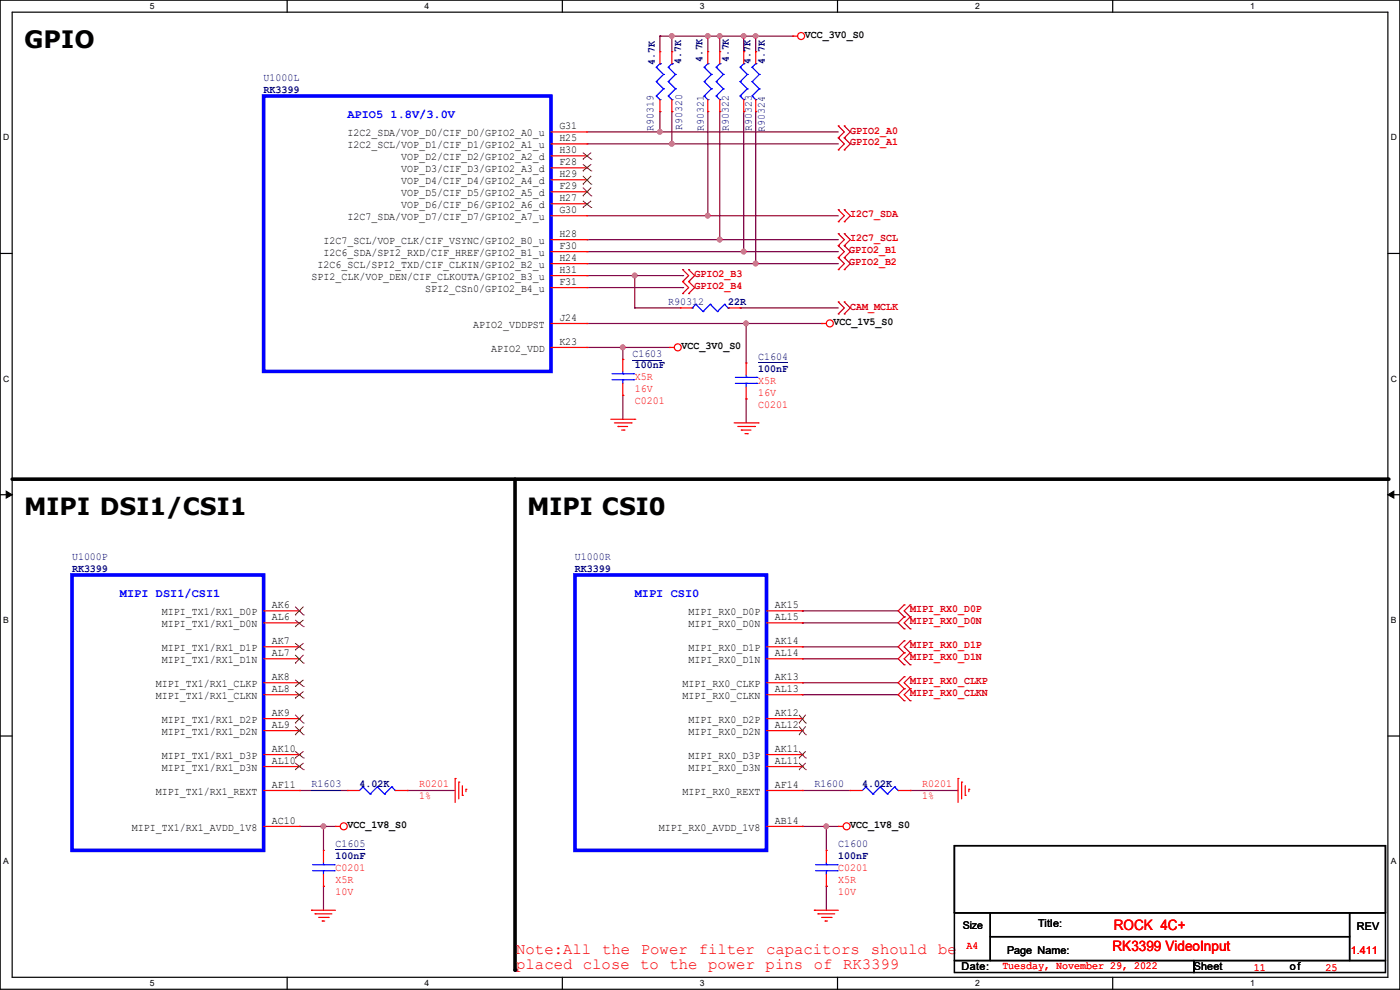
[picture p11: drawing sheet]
<svg xmlns="http://www.w3.org/2000/svg" width="297mm" height="210mm" viewBox="0 0 297 210" stroke-linecap="round" stroke-linejoin="round" font-family="sans-serif">
<path d="M0 0h297v209.8h-297zM2.6 2.6h291.8v204.7h-291.8z" fill="none" stroke="#000" stroke-width=".25"/>
<g fill="#fff">
<path d="M31.7 .3h1v2h-1z"/>
<path d="M31.7 207.6h1v2h-1z"/>
</g>
<path d="M60.9 0v2.6M60.9 207.3v2.5" fill="none" stroke="#000" stroke-width=".25"/>
<g fill="#fff">
<path d="M90.1 .3h1v2h-1z"/>
<path d="M90.1 207.6h1v2h-1z"/>
</g>
<path d="M119.3 0v2.6M119.3 207.3v2.5" fill="none" stroke="#000" stroke-width=".25"/>
<g fill="#fff">
<path d="M148.5 .3h.9v2h-.9z"/>
<path d="M148.5 207.6h.9v2h-.9z"/>
</g>
<path d="M177.7 0v2.6M177.7 207.3v2.5" fill="none" stroke="#000" stroke-width=".25"/>
<g fill="#fff">
<path d="M206.8 .3h1v2h-1z"/>
<path d="M206.8 207.6h1v2h-1z"/>
</g>
<path d="M236.1 0v2.6M236.1 207.3v2.5" fill="none" stroke="#000" stroke-width=".25"/>
<g fill="#fff">
<path d="M265.2 .3h1v2h-1z"/>
<path d="M265.2 207.6h1v2h-1z"/>
<path d="M.7 28.2h1.2v1.9h-1.2z"/>
<path d="M295.1 28.2h1.2v1.9h-1.2z"/>
<path d="M.7 79.3h1.2v2h-1.2z"/>
<path d="M295.1 79.3h1.2v2h-1.2z"/>
</g>
<path d="M0 53.8h2.6M294.4 53.8h2.6" fill="none" stroke="#000" stroke-width=".25"/>
<g fill="#fff">
<path d="M.7 130.5h1.2v2h-1.2z"/>
<path d="M295.1 130.5h1.1v2h-1.1z"/>
</g>
<path d="M0 104.9h2.6M294.4 104.9h2.6" fill="none" stroke="#000" stroke-width=".25"/>
<path d="M1.3 104.2l1.3 .7-1.3 .8zM294.4 104.9l1.3-.7v1.5z" fill="#000" stroke="#000" stroke-width=".21"/>
<g fill="#fff">
<path d="M.7 181.7h1.2v2h-1.2z"/>
<path d="M295.1 181.7h1.1v2h-1.1z"/>
</g>
<path d="M0 156.1h2.6M294.4 156.1h2.6M202.5 179.4h91.4v14.2h-91.4zM202.5 193.6h7.6v10.2h-7.6zM210.1 193.6h76.2v5.1h-76.2zM210.1 198.7h76.2v5.1h-76.2zM286.3 193.6h7.6v10.2h-7.6zM202.5 203.8h50.8v2.5h-50.8zM253.3 203.8h40.6v2.5h-40.6z" fill="none" stroke="#000" stroke-width=".25"/>
<path d="M2.6 101.6h291.8M109.3 101.6v104.2" fill="none" stroke="#000" stroke-width=".76"/>
<g fill="#000">
<circle cx="294.4" cy="101.6" r=".38"/>
<circle cx="109.3" cy="205.8" r=".38"/>
</g>
<g fill="none" stroke="#800040" stroke-width=".25">
<path d="M140 7.7h.1M140 7.7v3.3M140 7.7h28.2M142.5 7.7h.1M142.5 7.7v3.3M150.2 7.7h.1M150.2 7.7v3.3M152.7 7.7h.1M152.7 7.7v3.3M157.8 7.7h.1M157.8 7.7v3.3M160.3 7.7h.1"/>
<path d="M160.3 7.7v3.3M124.5 28h53.3M124.5 30.5h53.3M140 28h.1M140 23.7h.1M140 23.7v4.3M142.5 23.7h.1M142.5 30.5h.1M142.5 23.7v6.8M150.2 23.7h.1M150.2 23.7v22.1M152.7 23.7h.1"/>
<path d="M152.7 23.7v27.1M157.8 23.7h.1M157.8 23.7v29.7M160.3 23.7h.1M160.3 23.7v32.2M124.5 58.5h20.3M124.5 45.8h53.3M124.5 50.8h53.3M124.5 53.4h53.3M124.5 55.9h53.3M134.7 58.5h.1M134.7 58.5v6.8"/>
<path d="M144.8 58.5h.1M150.2 45.8h.1M152.7 50.8h.1M157.8 53.4h.1M160.3 55.9h.1M124.5 68.6h49.8M124.5 73.7h17.5M124.5 61h20.3M132.1 73.7h.1M132.1 76.2h.1M132.1 73.7v2.5M134.7 65.3h.1"/>
<path d="M134.7 65.3h9.6M144.8 61h.1M157 65.3h.1M157 65.3h20.8M158.3 68.6h.1M158.3 68.6v8.4M132.1 83.9h.1M132.1 83.9v5M158.3 84.6h.1M158.3 84.6v5.1M170.2 129.6h.1M170.2 132.1h.1"/>
<path d="M170.2 137.2h.1M170.2 139.7h.1M170.2 129.6h20.3M170.2 132.1h20.3M170.2 137.2h20.3M170.2 139.7h20.3M170.2 144.8h.1M170.2 147.4h.1M170.2 144.8h20.3M170.2 147.4h20.3M63.5 167.7h.1M63.5 175.3h.1"/>
<path d="M63.5 175.3h7.7M63.5 167.7h10.2M68.6 175.3h.1M68.6 175.3v5.1M86.4 167.7h.1M86.4 167.7h10.2M170.2 175.3h.1M170.2 167.7h.1M170.2 175.3h7.6M170.2 167.7h10.2M175.3 175.3h.1M175.3 175.3v5.1"/>
<path d="M193.1 167.7h.1M193.1 167.7h10.1M68.6 188h.1M68.6 188v5.1M175.3 188h.1M175.3 188v5.1"/>
</g>
<g fill="#f0f" stroke="#f0f" stroke-width=".25">
<circle cx="175.3" cy="175.3" r=".49"/>
<circle cx="158.3" cy="68.6" r=".49"/>
<circle cx="68.6" cy="175.3" r=".49"/>
<circle cx="134.6" cy="58.4" r=".49"/>
<circle cx="140" cy="28" r=".49"/>
<circle cx="142.5" cy="30.5" r=".49"/>
<circle cx="150.1" cy="45.7" r=".49"/>
<circle cx="152.7" cy="7.6" r=".49"/>
<circle cx="150.1" cy="7.6" r=".49"/>
<circle cx="157.8" cy="7.6" r=".49"/>
<circle cx="160.3" cy="7.6" r=".49"/>
<circle cx="160.3" cy="55.9" r=".49"/>
<circle cx="157.8" cy="53.4" r=".49"/>
<circle cx="152.7" cy="50.8" r=".49"/>
<circle cx="132.1" cy="73.7" r=".49"/>
<circle cx="142.5" cy="7.6" r=".49"/>
</g>
<g fill="none" stroke="#f00" stroke-width=".25">
<path d="M140 11h.1M140 11v2.5M142.5 11h.1M142.5 11v2.5M150.2 11h.1M150.2 11v2.5M152.7 11h.1M152.7 11v2.5M157.8 11h.1M157.8 11v2.5M160.3 11h.1M160.3 11v2.5"/>
<path d="M168.2 7.7h.1M168.2 7.7h1M116.9 28h7.6M116.9 38.1h7.6M116.9 35.6h7.6M116.9 33.1h7.6M116.9 30.5h7.6M124.5 28h.1M124.5 38.1h.1M124.5 35.6h.1M124.5 33.1h.1M124.5 30.5h.1"/>
<path d="M140 23.7h.1M140 21.1v2.6M142.5 23.7h.1M142.5 21.1v2.6M150.2 23.7h.1M150.2 21.1v2.6M152.7 23.7h.1M152.7 21.1v2.6M157.8 23.7h.1M157.8 21.1v2.6M160.3 23.7h.1M160.3 21.1v2.6"/>
<path d="M116.9 58.5h7.6M116.9 55.9h7.6M116.9 53.4h7.6M116.9 50.8h7.6M116.9 45.8h7.6M116.9 43.2h7.6M116.9 40.7h7.6M124.5 58.5h.1M124.5 55.9h.1M124.5 53.4h.1M124.5 50.8h.1M124.5 45.8h.1"/>
<path d="M124.5 43.2h.1M124.5 40.7h.1M116.9 68.6h7.6M116.9 73.7h7.6M116.9 61h7.6M124.5 68.6h.1M124.5 73.7h.1M124.5 61h.1M132.1 76.2h.1M132.1 76.2v2.6M142 73.7h.1M142 73.7h1"/>
<path d="M144.3 65.3h.1M144.3 65.3h2.6M154.5 65.3h2.5M157 65.3h.1M158.3 77h.1M158.3 77v2.5M174.3 68.6h.1M174.3 68.6h1M129.6 88.9h5.1M130.3 89.7h3.6M131.1 90.5h.1M131.1 90.5h2"/>
<path d="M131.9 91.2h.5M132.1 83.9h.1M132.1 81.3v2.6M132.4 91.2h.1M133.9 89.7h.1M134.7 88.9h.1M155.7 89.7h5.1M156.5 90.5h3.6M157.3 91.2h.1M157.3 91.2h2M158 92h.5M158.3 84.6h.1"/>
<path d="M158.3 82.1v2.5M158.5 92h.1M160.1 90.5h.1M160.8 89.7h.1M55.9 129.6h7.6M55.9 132.1h7.6M55.9 137.2h7.6M55.9 139.7h7.6M63.5 132.1h.1M63.5 129.6h.1M63.5 137.2h.1M63.5 139.7h.1"/>
<path d="M162.6 129.6h7.6M162.6 132.1h7.6M162.6 137.2h7.6M162.6 139.7h7.6M170.2 129.6h.1M170.2 132.1h.1M170.2 137.2h.1M170.2 139.7h.1M55.9 152.4h7.6M55.9 155h7.6M55.9 144.8h7.6M55.9 147.4h7.6"/>
<path d="M63.5 147.4h.1M63.5 144.8h.1M63.5 155h.1M63.5 152.4h.1M162.6 152.4h7.6M162.6 155h7.6M162.6 144.8h7.6M162.6 147.4h7.6M170.2 152.4h.1M170.2 155h.1M170.2 144.8h.1M170.2 147.4h.1"/>
<path d="M55.9 175.3h7.6M55.9 160.1h7.6M55.9 162.6h7.6M55.9 167.7h7.6M63.5 162.6h.1M63.5 160.1h.1M63.5 167.7h.1M63.5 175.3h.1M71.2 175.3h.1M71.2 175.3h1M73.7 167.7h.1M73.7 167.7h2.5"/>
<path d="M83.9 167.7h2.5M86.4 167.7h.1M96.6 165.1h.1M96.6 165.1v5.1M97.3 165.9h.1M97.3 165.9v3.6M98.1 168.7h.1M98.1 166.7v2M98.8 167.4h.1M98.8 167.4v.5M162.6 175.3h7.6M162.6 160.1h7.6"/>
<path d="M162.6 162.6h7.6M162.6 167.7h7.6M170.2 160.1h.1M170.2 162.6h.1M170.2 167.7h.1M170.2 175.3h.1M177.8 175.3h.1M177.8 175.3h1.1M180.4 167.7h.1M180.4 167.7h2.5M190.5 167.7h2.6M193.1 167.7h.1"/>
<path d="M203.2 165.1h.1M203.2 165.1v5.1M204 165.9h.1M204 165.9v3.6M204.8 168.7h.1M204.8 166.7v2M205.5 167.4h.1M205.5 167.4v.5M66.1 193.1h.1M66.1 193.1h5.1M66.8 193.8h.1M66.8 193.8h3.6"/>
<path d="M67.6 194.6h2M68.4 195.4h.1M68.4 195.4h.5M68.6 180.4h.1M68.6 188h.1M68.6 180.4v2.5M68.6 185.5v2.5M69.6 194.6h.1M172.8 193.1h.1M172.8 193.1h5M173.5 193.8h.1M173.5 193.8h3.6"/>
<path d="M174.3 194.6h2M175 195.4h.1M175 195.4h.6M175.3 180.4h.1M175.3 188h.1M175.3 180.4v2.5M175.3 185.5v2.5M176.3 194.6h.1"/>
<circle cx="169.9" cy="7.6" r=".74"/>
<circle cx="143.8" cy="73.7" r=".74"/>
<circle cx="176" cy="68.6" r=".74"/>
<circle cx="72.9" cy="175.3" r=".74"/>
<circle cx="179.6" cy="175.3" r=".74"/>
</g>
<g fill="none" stroke="#d50000" stroke-width=".25">
<path d="M177.8 29.3h.1M177.8 26.7h.1M177.8 31.8h.1M177.8 26.7l1.3 1.3-1.3 1.3M177.8 29.3l1.3 1.2-1.3 1.3M179.1 29.3h.1M179.1 26.7h.1M179.1 31.8h.1M179.1 26.7l1.3 1.3-1.3 1.3M179.1 29.3l1.3 1.2-1.3 1.3M144.8 59.7h.1M144.8 57.2h.1"/>
<path d="M144.8 57.2l1.3 1.3-1.3 1.2M144.8 59.7l1.3 1.3-1.3 1.3M146.1 59.7h.1M146.1 57.2h.1M146.1 57.2l1.3 1.3-1.3 1.2M146.1 59.7l1.3 1.3-1.3 1.3M177.8 57.2h.1M177.8 54.7h.1M177.8 52.1h.1M177.8 47h.1M177.8 44.5h.1M177.8 49.6h.1"/>
<path d="M177.8 54.7l1.3 1.2-1.3 1.3M177.8 52.1l1.3 1.3-1.3 1.3M177.8 44.5l1.3 1.3-1.3 1.2M177.8 49.6l1.3 1.2-1.3 1.3M179.1 57.2h.1M179.1 54.7h.1M179.1 52.1h.1M179.1 47h.1M179.1 44.5h.1M179.1 49.6h.1M179.1 54.7l1.3 1.2-1.3 1.3M179.1 52.1l1.3 1.3-1.3 1.3"/>
<path d="M179.1 44.5l1.3 1.3-1.3 1.2M179.1 49.6l1.3 1.2-1.3 1.3M144.8 62.3h.1M146.1 62.3h.1M177.8 66.6h.1M177.8 64.1h.1M177.8 64.1l1.3 1.2-1.3 1.3M179.1 66.6h.1M179.1 64.1h.1M179.1 64.1l1.3 1.2-1.3 1.3M191.8 128.3h.1M191.8 130.9h.1"/>
<path d="M191.8 133.4h.1M191.8 135.9h.1M191.8 138.5h.1M191.8 128.3l-1.3 1.3 1.3 1.3M191.8 130.9l-1.3 1.2 1.3 1.3M191.8 135.9l-1.3 1.3 1.3 1.3M191.8 138.5l-1.3 1.2 1.3 1.3M193.1 130.9h.1M193.1 128.3h.1M193.1 133.4h.1M193.1 138.5h.1M193.1 135.9h.1"/>
<path d="M193.1 128.3l-1.3 1.3 1.3 1.3M193.1 130.9l-1.3 1.2 1.3 1.3M193.1 135.9l-1.3 1.3 1.3 1.3M193.1 138.5l-1.3 1.2 1.3 1.3M191.8 141h.1M191.8 143.6h.1M191.8 146.1h.1M191.8 148.6h.1M191.8 143.6l-1.3 1.2 1.3 1.3M191.8 146.1l-1.3 1.3 1.3 1.2M193.1 141h.1M193.1 146.1h.1"/>
<path d="M193.1 143.6h.1M193.1 148.6h.1M193.1 143.6l-1.3 1.2 1.3 1.3M193.1 146.1l-1.3 1.3 1.3 1.2"/>
</g>
<path d="M55.9 20.4h61v58.4h-61zM15.3 122h40.6v58.4h-40.6zM122 122h40.6v58.4h-40.6z" fill="none" stroke="#00f" stroke-width=".76"/>
<g fill="none" stroke="#804000" stroke-width=".21">
<path d="M123.6 39.1h.1M123.6 36.3h.1M123.6 33.8h.1M123.6 39.8l1.8 1.7M123.6 37.3l1.8 1.8M123.6 34.8l1.8 1.5M123.6 32.4l1.8 1.4M125.4 39.1h.1M125.4 36.3h.1M125.4 33.8h.1M125.4 39.8l-1.8 1.7M125.4 37.3l-1.8 1.8"/>
<path d="M125.4 34.8l-1.8 1.5M125.4 32.4l-1.8 1.4M123.6 44h.1M123.6 41.5h.1M123.6 42.6l1.8 1.4M125.4 44h.1M125.4 41.5h.1M125.4 42.6l-1.8 1.4M62.6 132.9h.1M62.6 130.4h.1M62.6 137.9h.1M62.6 131.5l1.8 1.4"/>
<path d="M62.6 128.7l1.8 1.7M62.6 136.4l1.8 1.5M62.6 138.9l1.8 1.8M64.4 132.9h.1M64.4 130.4h.1M64.4 137.9h.1M64.4 131.5l-1.8 1.4M64.4 128.7l-1.8 1.7M64.4 136.4l-1.8 1.5M64.4 138.9l-1.8 1.8M62.6 140.7h.1M62.6 148.1h.1"/>
<path d="M62.6 145.6h.1M62.6 155.8h.1M62.6 153.4h.1M62.6 146.7l1.8 1.4M62.6 144.2l1.8 1.4M62.6 154.1l1.8 1.7M62.6 151.6l1.8 1.8M62.6 159.4l1.8 1.4M64.4 140.7h.1M64.4 148.1h.1M64.4 145.6h.1M64.4 155.8h.1"/>
<path d="M64.4 153.4h.1M64.4 146.7l-1.8 1.4M64.4 144.2l-1.8 1.4M64.4 154.1l-1.8 1.7M64.4 151.6l-1.8 1.8M64.4 159.4l-1.8 1.4M169.5 153.4h.1M169.5 155.8h.1M169.5 151.6l1.4 1.8M169.5 154.1l1.4 1.7M169.5 159.4l1.4 1.4M170.9 153.4h.1"/>
<path d="M170.9 155.8h.1M170.9 151.6l-1.4 1.8M170.9 154.1l-1.4 1.7M170.9 159.4l-1.4 1.4M62.6 163.3h.1M62.6 160.8h.1M62.6 161.8l1.8 1.5M64.4 163.3h.1M64.4 160.8h.1M64.4 161.8l-1.8 1.5M169.5 160.8h.1M169.5 163.3h.1"/>
<path d="M169.5 161.8l1.4 1.5M170.9 160.8h.1M170.9 163.3h.1M170.9 161.8l-1.4 1.5"/>
</g>
<g fill="none" stroke="#00f" stroke-width=".25">
<path d="M139.2 17.3h.1M139.2 14.3h.1M139.2 17.3l1.6 1.5M139.2 14.3l1.6 1.5M140 13.5h.1M140 13.5l-.8 .8M140.8 18.8h.1M140.8 15.8h.1M140.8 18.8l-1.6 1.6M140.8 15.8l-1.6 1.5M141.8 17.3h.1M141.8 14.3h.1"/>
<path d="M141.8 17.3l1.5 1.5M141.8 14.3l1.5 1.5M142.5 13.5h.1M142.5 13.5l-.7 .8M143.3 18.8h.1M143.3 15.8h.1M143.3 18.8l-1.5 1.6M143.3 15.8l-1.5 1.5M149.4 17.3h.1M149.4 14.3h.1M149.4 17.3l1.5 1.5M149.4 14.3l1.5 1.5"/>
<path d="M150.2 13.5h.1M150.2 13.5l-.8 .8M150.9 18.8h.1M150.9 15.8h.1M150.9 18.8l-1.5 1.6M150.9 15.8l-1.5 1.5M151.9 17.3h.1M151.9 14.3h.1M151.9 17.3l1.6 1.5M151.9 14.3l1.6 1.5M152.7 13.5h.1M152.7 13.5l-.8 .8"/>
<path d="M153.5 18.8h.1M153.5 15.8h.1M153.5 18.8l-1.6 1.6M153.5 15.8l-1.6 1.5M157 17.3h.1M157 14.3h.1M157 17.3l1.5 1.5M157 14.3l1.5 1.5M157.8 13.5h.1M157.8 13.5l-.8 .8M158.5 18.8h.1M158.5 15.8h.1"/>
<path d="M158.5 18.8l-1.5 1.6M158.5 15.8l-1.5 1.5M159.6 17.3h.1M159.6 14.3h.1M159.6 17.3l1.5 1.5M159.6 14.3l1.5 1.5M160.3 13.5h.1M160.3 13.5l-.7 .8M161.1 18.8h.1M161.1 15.8h.1M161.1 18.8l-1.5 1.6M161.1 15.8l-1.5 1.5"/>
<path d="M139.2 20.4h.1M139.2 20.4l.8 .7M140 21.1h.1M141.8 20.4h.1M141.8 20.4l.7 .7M142.5 21.1h.1M149.4 20.4h.1M149.4 20.4l.8 .7M150.2 21.1h.1M151.9 20.4h.1M151.9 20.4l.8 .7M152.7 21.1h.1"/>
<path d="M157 20.4h.1M157 20.4l.8 .7M157.8 21.1h.1M159.6 20.4h.1M159.6 20.4l.7 .7M160.3 21.1h.1M129.8 79.3h4.6M132.1 79.3h.1M132.1 78.8v.5M134.4 79.3h.1M146.9 65.3h.1M147.6 64.6h.1"/>
<path d="M147.6 64.6l-.7 .7M147.6 64.6l1.5 1.5M149.1 66.1h.1M150.7 64.6h.1M150.7 64.6l-1.6 1.5M150.7 64.6l1.5 1.5M152.2 66.1h.1M153.7 64.6h.1M153.7 64.6l-1.5 1.5M153.7 64.6l.8 .7M154.5 65.3h.1M158.3 79.5v.6"/>
<path d="M129.8 80.6h4.6M132.1 80.6h.1M132.1 80.6v.7M134.4 80.6h.1M156 81.3h4.6M156 80.1h4.6M158.3 80.1h.1M158.3 81.3h.1M158.3 81.3v.8M160.6 81.3h.1M160.6 80.1h.1M77 166.9h.1"/>
<path d="M77 166.9l-.8 .8M77 166.9l1.5 1.5M78.5 168.4h.1M80.1 166.9h.1M80.1 166.9l-1.6 1.5M80.1 166.9l1.5 1.5M81.6 168.4h.1M83.1 166.9h.1M83.1 166.9l-1.5 1.5M83.1 166.9l.8 .8M83.9 167.7h.1M183.7 166.9h.1"/>
<path d="M183.7 166.9l-.8 .8M183.7 166.9l1.5 1.5M185.2 168.4h.1M186.7 166.9h.1M186.7 166.9l-1.5 1.5M186.7 166.9l1.6 1.5M188.3 168.4h.1M189.8 166.9h.1M189.8 166.9l-1.5 1.5M189.8 166.9l.7 .8M190.5 167.7h.1M66.3 184.7h4.6"/>
<path d="M66.3 183.4h4.6M68.6 183.4h.1M68.6 184.7h.1M68.6 182.9v.5M68.6 184.7v.8M70.9 184.7h.1M70.9 183.4h.1M173 184.7h4.6M173 183.4h4.6M175.3 183.4h.1M175.3 184.7h.1M175.3 182.9v.5"/>
<path d="M175.3 184.7v.8M177.6 184.7h.1M177.6 183.4h.1"/>
</g>
<path d="M134.2 76.4h6.3M160.8 76.9h6.4M66.1 167.6h6.3M71.2 180.3h6.3" fill="none" stroke="#000080" stroke-width=".21"/>
<text font-size="5.1" x="5.1" y="10.2">GPIO</text>
<g font-size="5">
<text x="5.1" y="109.3">MIPI DSI1/CSI1</text>
<text x="111.8" y="109.3">MIPI CSI0</text>
</g>
<g font-size="3.3" fill="#f00">
<text x="109.5" y="202.3">Note:All the Power</text>
<text x="148.2" y="202.3">filter</text>
<text x="162.5" y="202.3">capacitors</text>
<text x="184.7" y="202.3">should</text>
<text x="199" y="202.3">be</text>
<text x="109.5" y="205.6">placed close to the power pins of RK3399</text>
</g>
<g font-size="3" fill="#f00">
<text x="236.3" y="197.4">ROCK 4C+</text>
<text x="236" y="201.7">RK3399 VideoInput</text>
</g>
<g font-size="2.5" fill="#00f">
<text x="73.7" y="25">APIO5 1.8V/3.0V</text>
<text x="25.4" y="126.6">MIPI DSI1/CSI1</text>
<text x="134.7" y="126.6">MIPI CSI0</text>
</g>
<g font-size="2.3">
<text x="170.7" y="8">VCC_3V0_S0</text>
<text x="73.7" y="28.9">I2C2_SDA/VOP_D0/CIF_D0/GPIO2_A0_u</text>
<text x="118.7" y="27.4">G31</text>
<text x="118.7" y="30">H25</text>
<text x="73.7" y="31.5">I2C2_SCL/VOP_D1/CIF_D1/GPIO2_A1_u</text>
<text x="85.1" y="34">VOP_D2/CIF_D2/GPIO2_A2_d</text>
<text x="118.7" y="35.1">F28</text>
<text x="118.7" y="32.5">H30</text>
<text x="85.1" y="41.6">VOP_D5/CIF_D5/GPIO2_A5_d</text>
<text x="85.1" y="39.1">VOP_D4/CIF_D4/GPIO2_A4_d</text>
<text x="85.1" y="36.5">VOP_D3/CIF_D3/GPIO2_A3_d</text>
<text x="118.7" y="40.1">F29</text>
<text x="118.7" y="37.6">H29</text>
<text x="73.7" y="46.7">I2C7_SDA/VOP_D7/CIF_D7/GPIO2_A7_u</text>
<text x="85.1" y="44.2">VOP_D6/CIF_D6/GPIO2_A6_d</text>
<text x="118.7" y="45.2">G30</text>
<text x="118.7" y="42.7">H27</text>
<text x="68.6" y="51.8">I2C7_SCL/VOP_CLK/CIF_VSYNC/GPIO2_B0_u</text>
<text x="118.7" y="52.8">F30</text>
<text x="118.7" y="50.3">H28</text>
<text x="66.1" y="59.4">SPI2_CLK/VOP_DEN/CIF_CLKOUTA/GPIO2_B3_u</text>
<text x="67.4" y="56.9">I2C6_SCL/SPI2_TXD/CIF_CLKIN/GPIO2_B2_u</text>
<text x="68.6" y="54.3">I2C6_SDA/SPI2_RXD/CIF_HREF/GPIO2_B1_u</text>
<text x="118.7" y="57.9">H31</text>
<text x="118.7" y="55.4">H24</text>
<text x="90.2" y="61.9">SPI2_CSn0/GPIO2_B4_u</text>
<text x="118.7" y="60.5">F31</text>
<text x="100.4" y="69.6">APIO2_VDDPST</text>
<text x="118.7" y="68.1">J24</text>
<text x="176.8" y="69">VCC_1V5_S0</text>
<text x="104.2" y="74.6">APIO2_VDD</text>
<text x="118.7" y="73.2">K23</text>
<text x="144.6" y="74">VCC_3V0_S0</text>
<text x="34.3" y="130.5">MIPI_TX1/RX1_D0P</text>
<text x="57.7" y="131.6">AL6</text>
<text x="57.7" y="129">AK6</text>
<text x="146.1" y="130.5">MIPI_RX0_D0P</text>
<text x="164.4" y="129">AK15</text>
<text x="164.4" y="131.6">AL15</text>
<text x="34.3" y="133.1">MIPI_TX1/RX1_D0N</text>
<text x="57.7" y="136.7">AK7</text>
<text x="146.1" y="133.1">MIPI_RX0_D0N</text>
<text x="164.4" y="136.7">AK14</text>
<text x="34.3" y="138.1">MIPI_TX1/RX1_D1P</text>
<text x="34.3" y="140.7">MIPI_TX1/RX1_D1N</text>
<text x="57.7" y="139.2">AL7</text>
<text x="146.1" y="138.1">MIPI_RX0_D1P</text>
<text x="146.1" y="140.7">MIPI_RX0_D1N</text>
<text x="164.4" y="139.2">AL14</text>
<text x="33.1" y="148.3">MIPI_TX1/RX1_CLKN</text>
<text x="33.1" y="145.8">MIPI_TX1/RX1_CLKP</text>
<text x="57.7" y="146.8">AL8</text>
<text x="57.7" y="144.3">AK8</text>
<text x="144.8" y="145.8">MIPI_RX0_CLKP</text>
<text x="144.8" y="148.3">MIPI_RX0_CLKN</text>
<text x="164.4" y="144.3">AK13</text>
<text x="164.4" y="146.8">AL13</text>
<text x="34.3" y="155.9">MIPI_TX1/RX1_D2N</text>
<text x="34.3" y="153.4">MIPI_TX1/RX1_D2P</text>
<text x="57.7" y="154.4">AL9</text>
<text x="57.7" y="151.9">AK9</text>
<text x="146.1" y="153.4">MIPI_RX0_D2P</text>
<text x="146.1" y="155.9">MIPI_RX0_D2N</text>
<text x="164.4" y="151.9">AK12</text>
<text x="164.4" y="154.4">AL12</text>
<text x="34.3" y="161">MIPI_TX1/RX1_D3P</text>
<text x="57.7" y="159.5">AK10</text>
<text x="146.1" y="161">MIPI_RX0_D3P</text>
<text x="164.4" y="159.5">AK11</text>
<text x="34.3" y="163.5">MIPI_TX1/RX1_D3N</text>
<text x="57.7" y="162.1">AL10</text>
<text x="57.7" y="167.1">AF11</text>
<text x="146.1" y="163.5">MIPI_RX0_D3N</text>
<text x="164.4" y="162.1">AL11</text>
<text x="164.4" y="167.1">AF14</text>
<text x="33.1" y="168.6">MIPI_TX1/RX1_REXT</text>
<text x="144.8" y="168.6">MIPI_RX0_REXT</text>
<text x="28" y="176.2">MIPI_TX1/RX1_AVDD_1V8</text>
<text x="57.7" y="174.8">AC10</text>
<text x="73.7" y="175.6">VCC_1V8_S0</text>
<text x="139.7" y="176.2">MIPI_RX0_AVDD_1V8</text>
<text x="164.4" y="174.8">AB14</text>
<text x="180.4" y="175.6">VCC_1V8_S0</text>
<text x="220.3" y="196.7">Title:</text>
<text x="287.8" y="197.2">REV</text>
<text x="213.7" y="202.3">Page Name:</text>
<text x="204" y="205.8">Date:</text>
<text x="253.3" y="205.8">Sheet</text>
<text x="273.6" y="205.8">of</text>
</g>
<g font-size="2.3" fill="#000080">
<text x="55.9" y="17.1">U1000L</text>
<text x="138.9" y="13.8" transform="rotate(-90 138.9 13.8)">4.7K</text>
<text x="144.5" y="13.5" transform="rotate(-90 144.5 13.5)">4.7K</text>
<text x="149.1" y="13.3" transform="rotate(-90 149.1 13.3)">4.7K</text>
<text x="154.6" y="13.3" transform="rotate(-90 154.6 13.3)">4.7K</text>
<text x="159.2" y="13.5" transform="rotate(-90 159.2 13.5)">4.7K</text>
<text x="162.3" y="13.5" transform="rotate(-90 162.3 13.5)">4.7K</text>
<text x="55.9" y="19.7">RK3399</text>
<text x="138.6" y="27.7" transform="rotate(-90 138.6 27.7)">R90319</text>
<text x="144.7" y="27.5" transform="rotate(-90 144.7 27.5)">R90320</text>
<text x="149.3" y="27.7" transform="rotate(-90 149.3 27.7)">R90321</text>
<text x="154.6" y="27.7" transform="rotate(-90 154.6 27.7)">R90322</text>
<text x="159.5" y="27.7" transform="rotate(-90 159.5 27.7)">R90323</text>
<text x="162.3" y="28" transform="rotate(-90 162.3 28)">R90324</text>
<text x="141.8" y="64.6">R90312</text>
<text x="154.5" y="64.6">22R</text>
<text x="134.2" y="75.8">C1603</text>
<text x="160.8" y="76.3">C1604</text>
<text x="134.7" y="78.1">100nF</text>
<text x="160.8" y="78.9">100nF</text>
<text x="15.3" y="118.7">U1000P</text>
<text x="122" y="118.7">U1000R</text>
<text x="15.3" y="121.3">RK3399</text>
<text x="122" y="121.3">RK3399</text>
<text x="66.1" y="167">R1603</text>
<text x="76.2" y="167">4.02K</text>
<text x="172.8" y="167">R1600</text>
<text x="182.9" y="167">4.02K</text>
<text x="71.2" y="179.7">C1605</text>
<text x="177.8" y="179.7">C1600</text>
<text x="71.2" y="182.2">100nF</text>
<text x="177.8" y="182.2">100nF</text>
</g>
<g font-size="2.3" fill="#d50000">
<text x="180.4" y="28.3">GPIO2_A0</text>
<text x="180.4" y="30.9">GPIO2_A1</text>
<text x="180.4" y="46.1">I2C7_SDA</text>
<text x="180.1" y="53.7">GPIO2_B1</text>
<text x="180.4" y="51.2">I2C7_SCL</text>
<text x="147.4" y="58.8">GPIO2_B3</text>
<text x="180.1" y="56.3">GPIO2_B2</text>
<text x="147.4" y="61.3">GPIO2_B4</text>
<text x="180.4" y="65.7">CAM_MCLK</text>
<text x="193.1" y="129.9">MIPI_RX0_D0P</text>
<text x="193.1" y="132.5">MIPI_RX0_D0N</text>
<text x="193.1" y="137.5">MIPI_RX0_D1P</text>
<text x="193.1" y="140.1">MIPI_RX0_D1N</text>
<text x="193.1" y="145.2">MIPI_RX0_CLKP</text>
<text x="193.1" y="147.7">MIPI_RX0_CLKN</text>
</g>
<g font-size="2.3" fill="#f00">
<text x="134.7" y="80.6">X5R</text>
<text x="134.7" y="83.2">16V</text>
<text x="160.8" y="81.4">X5R</text>
<text x="160.8" y="83.9">16V</text>
<text x="134.7" y="85.7">C0201</text>
<text x="160.8" y="86.5">C0201</text>
<text x="88.9" y="167">R0201</text>
<text x="195.6" y="167">R0201</text>
<text x="88.9" y="169.5">1%</text>
<text x="195.6" y="169.5">1%</text>
<text x="71.2" y="184.8">C0201</text>
<text x="177.8" y="184.8">C0201</text>
<text x="71.2" y="187.3">X5R</text>
<text x="71.2" y="189.9">10V</text>
<text x="177.8" y="187.3">X5R</text>
<text x="177.8" y="189.9">10V</text>
<text x="205" y="201.3">A4</text>
<text x="286.6" y="202.3">1.411</text>
<text x="212.6" y="205.6">Tuesday, November 29, 2022</text>
<text x="266" y="205.9">11</text>
<text x="281.2" y="205.9">25</text>
</g>
<text font-size="2.2" x="204.3" y="197.1">Size</text>
<g font-size="1.8">
<text x="31.8" y="1.9">5</text>
<text x="90.1" y="1.9">4</text>
<text x="148.5" y="1.9">3</text>
<text x="206.8" y="1.9">2</text>
<text x="265.2" y="1.9">1</text>
<text x=".7" y="29.8">D</text>
<text x="295.1" y="29.8">D</text>
<text x=".7" y="80.9">C</text>
<text x="295.1" y="80.9">C</text>
<text x=".7" y="132.1">B</text>
<text x="295.1" y="132.1">B</text>
<text x=".7" y="183.3">A</text>
<text x="295.1" y="183.3">A</text>
<text x="31.8" y="209.2">5</text>
<text x="90.1" y="209.2">4</text>
<text x="148.5" y="209.2">3</text>
<text x="206.8" y="209.2">2</text>
<text x="265.2" y="209.2">1</text>
</g>
</svg>
